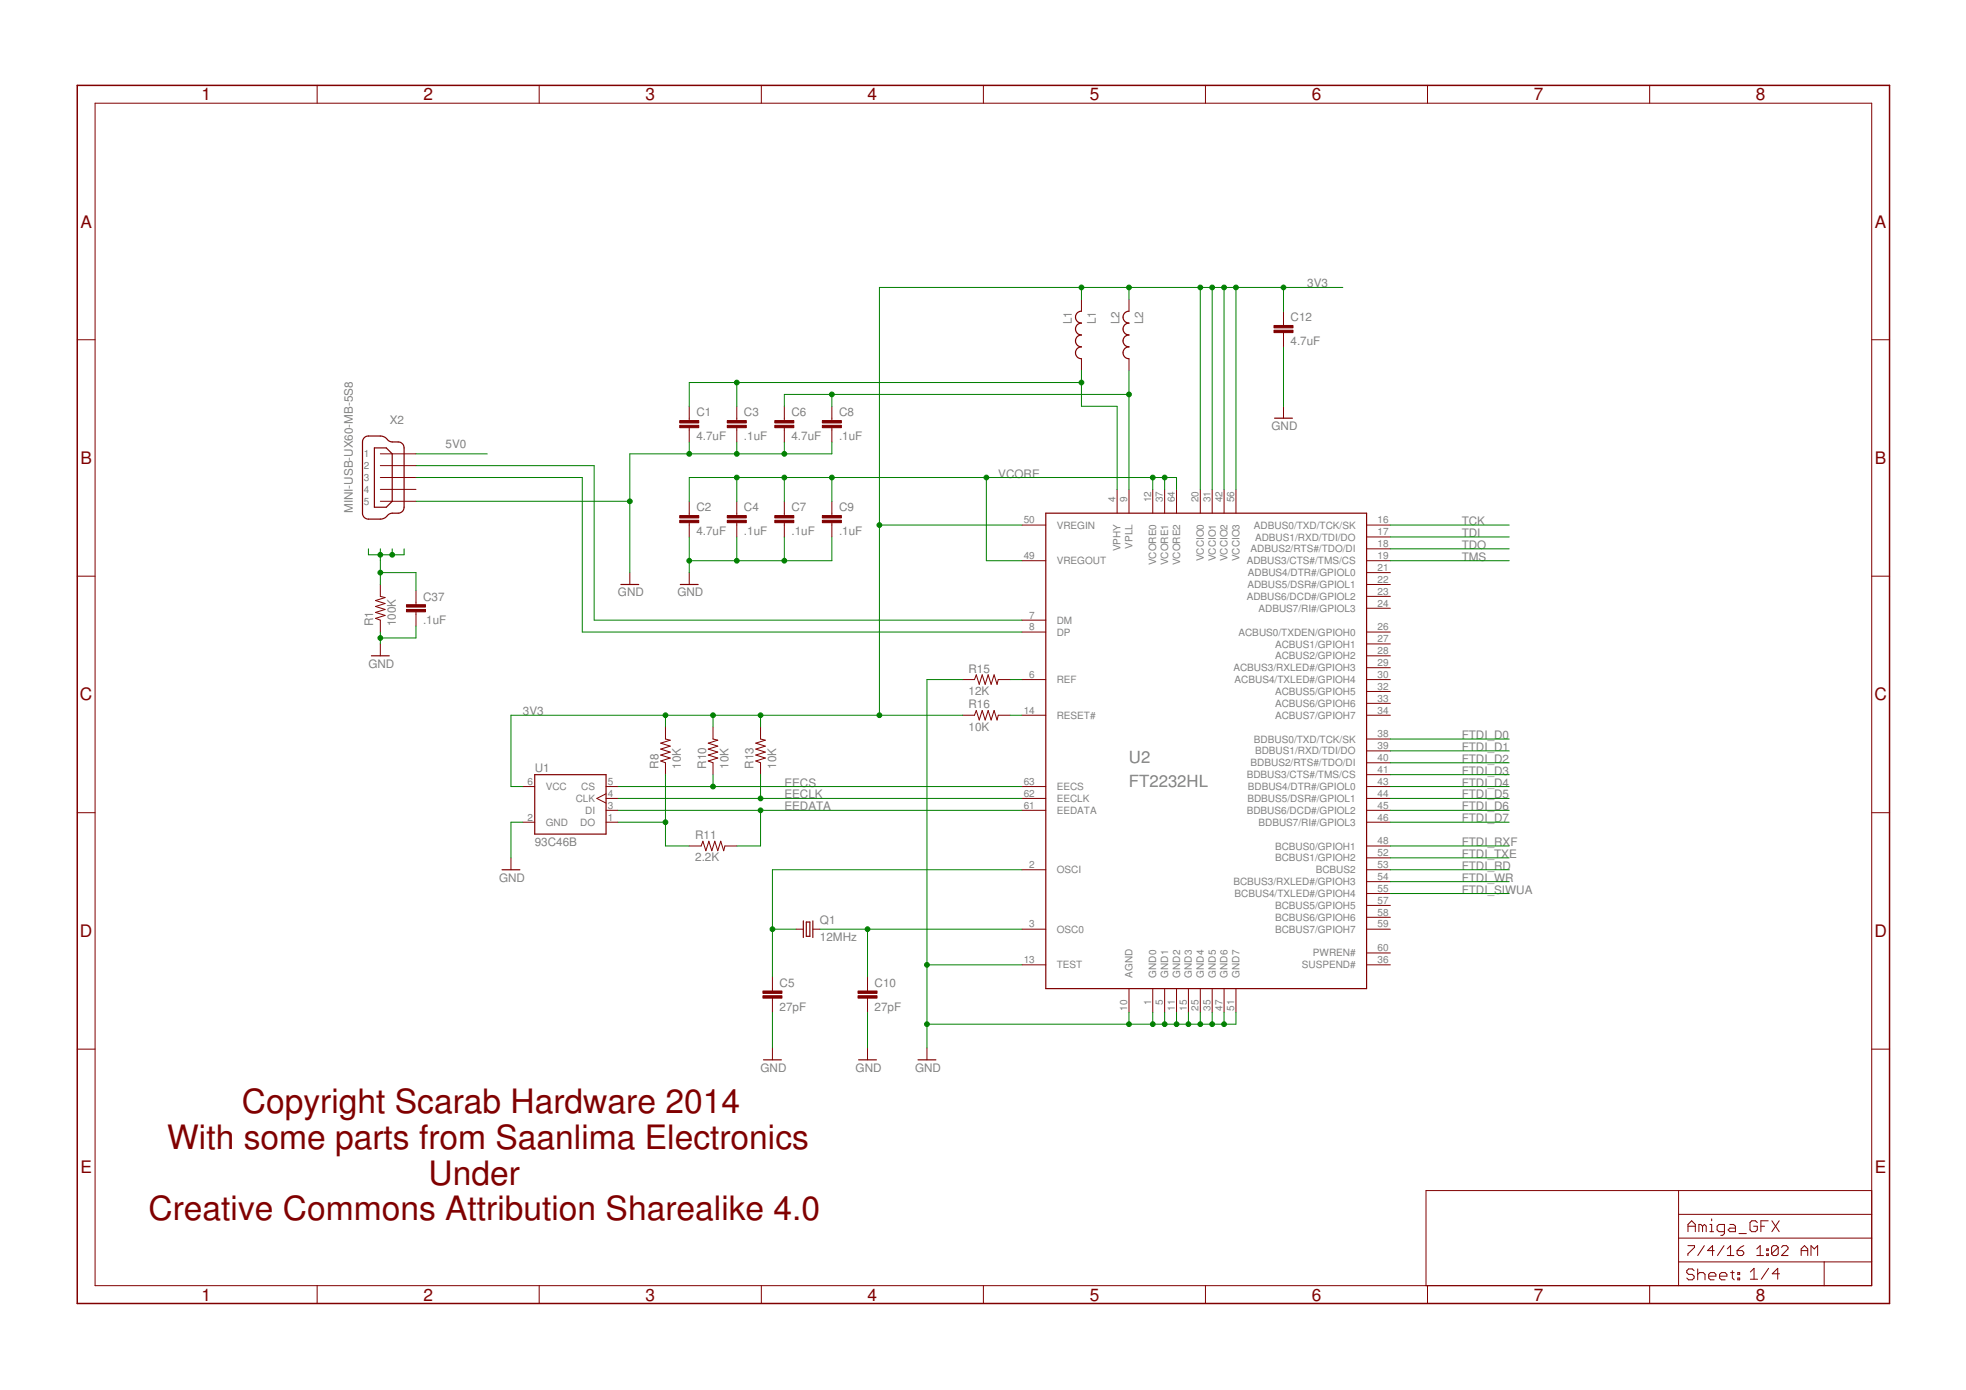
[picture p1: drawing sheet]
<svg xmlns="http://www.w3.org/2000/svg" width="420mm" height="297mm" viewBox="0 0 420 297" stroke-linecap="round" stroke-linejoin="round" font-family="sans-serif">
<g fill="none" stroke="#800000" stroke-width=".25">
<path d="M231.1 66.5a1.27 1.27 0 0 0-1.3 1.3 1.27 1.27 0 0 0 1.3 1.2 1.27 1.27 0 0 0-1.3 1.3 1.27 1.27 0 0 0 1.3 1.3 1.27 1.27 0 0 0-1.3 1.3 1.27 1.27 0 0 0 1.3 1.2 1.27 1.27 0 0 0-1.3 1.3 1.27 1.27 0 0 0 1.3 1.3M241.3 66.5a1.27 1.27 0 0 0-1.3 1.3 1.27 1.27 0 0 0 1.3 1.2 1.27 1.27 0 0 0-1.3 1.3 1.27 1.27 0 0 0 1.3 1.3 1.27 1.27 0 0 0-1.3 1.3 1.27 1.27 0 0 0 1.3 1.2 1.27 1.27 0 0 0-1.3 1.3 1.27 1.27 0 0 0 1.3 1.3M77.7 93.6l.7-.4h3.2l.7 .3 .7 .6a2.59 2.59 0 0 0 2.1 .3l.5 .2 .5 .3 .3 .8v12.7l-.2 .5-.3 .5a2.38 2.38 0 0 1-2.1 .3l-.8 .3-.7 .7-1 .2h-2.9l-.5-.2-.4-.7v-15.6zM80 95.7h2.5l1.3 1.3v10.1l-1.3 1.3h-2.5zM272.4 89.4h3.8M223.5 109.7h68.6v101.6h-68.6zM132.7 124.9h3.8M145.4 124.9h3.8M79.4 140.1h3.8M114.3 165.5h15.2v12.7h-15.2zM107.3 185.9h3.8M171.7 196.8v3.5"/>
<path d="M172.3 197h.8v3.1h-.8zM173.7 196.8v3.5M163.2 226.5h3.8M183.5 226.5h3.8M196.2 226.5h3.8"/>
</g>
<g fill="none" stroke="#800000" stroke-width=".21">
<path d="M67.8 18.2v3.9M115.2 18.2v3.9M162.7 18.2v3.9M210.2 18.2v3.9M257.6 18.2v3.9M305.1 18.2v3.9M352.6 18.2v3.9M20.3 22.1h379.7v252.6h-379.7zM16.5 72.6h3.8M231.1 64v2.5M231.1 76.7v2.5M241.3 64v2.5"/>
<path d="M241.3 76.7v2.5M274.3 66.5v3.1M274.3 71.1v3M400 72.6h3.8M81.3 97h7.6M81.3 99.5h7.6M147.3 86.8v3.1M147.3 91.4v3M157.5 86.8v3.1M157.5 91.4v3M167.6 86.8v3.1M167.6 91.4v3"/>
<path d="M177.8 86.8v3.1M177.8 91.4v3M274.3 86.8v2.6M81.3 102h7.6M81.3 104.6h7.6M81.3 107.1h7.6M147.3 107.1v3.1M147.3 111.7v3M157.5 107.1v3.1M157.5 111.7v3M167.6 107.1v3.1M167.6 111.7v3"/>
<path d="M177.8 107.1v3.1M177.8 111.7v3M218.4 112.2h5.1M218.4 119.8h5.1M238.7 104.6v5.1M241.3 104.6v5.1M246.4 104.6v5.1M248.9 104.6v5.1M251.4 104.6v5.1M256.5 104.6v5.1M259.1 104.6v5.1M261.6 104.6v5.1"/>
<path d="M264.1 104.6v5.1M292.1 112.2h5M292.1 114.7h5M292.1 117.3h5M292.1 119.8h5M16.5 123.1h3.8M81.3 124.9v2.5l1 .3-2 .6 2 .7-2 .6 2 .6-2 .7 2 .6-2 .6 1 .4v2.6M81.3 137.6v2.5M88.9 126.2v3M88.9 130.7v3.1M134.6 122.4v2.5M147.3 122.4v2.5"/>
<path d="M218.4 135.1h5.1M218.4 132.5h5.1M292.1 135.1h5M292.1 137.6h5M292.1 122.4h5M292.1 124.9h5M292.1 127.4h5M292.1 130h5M400 123.1h3.8M142.2 155.4v2.5l1 .3-2 .6 2 .6-2 .7 2 .6-2 .7 2 .6-2 .6 1 .4v2.5M152.4 155.4v2.5l1 .3-2 .6 2 .6-2 .7 2 .6-2 .7 2 .6-2 .6 1 .4v2.5M162.5 155.4v2.5l1.1 .3-2.1 .6 2.1 .6-2.1 .7 2.1 .6-2.1 .7 2.1 .6-2.1 .6 1 .4v2.5"/>
<path d="M205.7 145.2h2.6l.3-1 .7 2 .6-2 .6 2 .7-2 .6 2 .6-2 .7 2 .2-1h2.6M205.7 152.8h2.6l.3-1 .7 2.1 .6-2.1 .6 2.1 .7-2.1 .6 2.1 .6-2.1 .7 2.1 .2-1.1h2.6M218.4 145.2h5.1M218.4 152.8h5.1M292.1 140.1h5M292.1 142.7h5M292.1 145.2h5M292.1 147.8h5M292.1 150.3h5M292.1 152.8h5M292.1 157.9h5M16.5 173.7h3.8"/>
<path d="M111.7 168.1h2.6M111.7 175.7h2.6M129.5 168.1h2.6M129.5 170.6h2.6M129.5 173.2h2.6M129.5 175.7h2.6M129.5 169.6l-1.9 1 1.9 1M218.4 168.1h5.1M218.4 170.6h5.1M218.4 173.2h5.1M292.1 160.5h5M292.1 163h5"/>
<path d="M292.1 165.5h5M292.1 168.1h5M292.1 170.6h5M292.1 173.2h5M292.1 175.7h5M400 173.7h3.8M109.2 183.3v2.6M147.3 180.8h2.5l.4-1 .7 2 .6-2 .6 2 .7-2 .6 2 .6-2 .7 2 .2-1h2.6M170.2 198.6h1.5M173.7 198.6h1.5M218.4 185.9h5.1M218.4 198.6h5.1"/>
<path d="M292.1 180.8h5M292.1 183.3h5M292.1 185.9h5M292.1 188.4h5M292.1 190.9h5M292.1 193.5h5M292.1 196h5M292.1 198.6h5M165.1 208.7v3.1M165.1 213.3v3M185.4 208.7v3.1M185.4 213.3v3"/>
<path d="M218.4 206.2h5.1M241.3 211.3v5M246.4 211.3v5M248.9 211.3v5M251.4 211.3v5M254 211.3v5M256.5 211.3v5M259.1 211.3v5M261.6 211.3v5M264.1 211.3v5M292.1 203.6h5M292.1 206.2h5"/>
<path d="M16.5 224.2h3.8M165.1 223.9v2.6M185.4 223.9v2.6M198.1 223.9v2.6M400 224.2h3.8M358.7 254.4v20.3M358.7 259.5h41.3M400 254.4h-95.2v20.3M67.8 274.7v3.9M115.2 274.7v3.9M162.7 274.7v3.9M210.2 274.7v3.9"/>
<path d="M257.6 274.7v3.9M305.1 274.7v3.9M352.6 274.7v3.9M358.7 269.7h41.3M358.7 264.6h41.3M360.7 266.2h1.4v.4l-1.4 1.3v.4M360.7 263.2v-1.5l.8-.8 .8 .8v1.5M360.7 262h1.6M362.1 271.5l-.4-.3h-.8l-.4 .3v.4l.4 .4h.8l.4 .4v.4l-.4 .4h-.8l-.4-.4M362.8 271.2v2.3M362.8 272.3l.4-.4h.8l.4 .4v1.2M363.9 262l-.4-.3h-.4v1.5"/>
<path d="M363.9 262v1.2M363.9 262l.4-.3 .3 .3v1.2M364.2 266.2l-1.4 2.1M365.2 272.7h1.5v-.4l-.4-.4h-.8l-.3 .4v.8l.3 .4h.8M365.4 261.7h.4v1.5M365.4 263.2h.8M365.8 260.5v.4M366.4 267.3h-1.5l1.1-1.1v2.1M367.5 272.7h1.6v-.4l-.4-.4h-.8l-.4 .4v.8l.4 .4h.8M368.4 266.2l-1.3 2.1M368.5 263.2h-1.1l-.4-.4v-.8l.4-.3h1.1v1.9l-.3 .4h-.5M369.1 266.9l.7-.7v2.1"/>
<path d="M369.1 268.3h1.4M369.7 261.7h.8l.4 .3v1.2h-1.2l-.4-.4 .4-.4h1.2M369.8 271.9h.8M370.2 271.5v1.6l.4 .4M371.2 267.3h1.1l.4 .3v.3l-.4 .4h-.7l-.4-.4zM371.4 271.9h.4v.4h-.4zM371.4 273.1h.4v.4h-.4zM371.6 263.6h1.6M372.7 266.2l-.7 .4-.8 .7M374.1 271.8l.8-.8v2.4M374.1 273.4h1.5M375.5 268.3h1.4"/>
<path d="M375.5 266.9l.7-.7v2.1M375.6 261.3l-.4-.4h-.8l-.4 .4v1.5l.4 .4h.8l.4-.4v-.8h-.8M376.3 262h.8M377.6 266.9h.3v.4h-.3zM377.6 267.9h.3v.4h-.3zM377.9 260.9h-1.6v2.3M378 271l-1.6 2.4M378.7 260.9l1.5 2.3M380 266.6l-.3-.4h-.7l-.4 .4v1.3M380 266.6v1.3l-.3 .4h-.7l-.4-.4M380 266.6l-1.4 1.3M380.2 260.9l-1.5 2.3"/>
<path d="M380.3 272.2h-1.5l1.1-1.2v2.4M380.7 266.6l.4-.4h.7l.3 .4v.3l-1.4 1.4h1.4M384.9 267.3h1.4M384.9 268.3v-1.4l.7-.7 .7 .7v1.4M387 268.3v-2.1l.7 .7 .8-.7v2.1M389.8 269.7v5"/>
</g>
<g fill="#800000" stroke="#800000" stroke-width=".21">
<path d="M272.3 70.6h4v.5h-4z"/>
<path d="M272.3 69.6h4v.5h-4z"/>
<path d="M145.3 111.2h4v.5h-4z"/>
<path d="M145.3 110.2h4v.5h-4z"/>
<path d="M155.4 111.2h4.1v.5h-4.1z"/>
<path d="M155.4 110.2h4.1v.5h-4.1z"/>
<path d="M165.6 111.2h4.1v.5h-4.1z"/>
<path d="M165.6 110.2h4.1v.5h-4.1z"/>
<path d="M175.7 111.2h4.1v.5h-4.1z"/>
<path d="M175.7 110.2h4.1v.5h-4.1z"/>
<path d="M163 212.8h4.1v.5h-4.1z"/>
<path d="M163 211.8h4.1v.5h-4.1z"/>
<path d="M183.4 212.8h4v.5h-4z"/>
<path d="M183.4 211.8h4v.5h-4z"/>
<path d="M145.3 90.9h4v.5h-4z"/>
<path d="M145.3 89.9h4v.5h-4z"/>
<path d="M155.4 90.9h4.1v.5h-4.1z"/>
<path d="M155.4 89.9h4.1v.5h-4.1z"/>
<path d="M165.6 90.9h4.1v.5h-4.1z"/>
<path d="M165.6 89.9h4.1v.5h-4.1z"/>
<path d="M175.7 90.9h4.1v.5h-4.1z"/>
<path d="M175.7 89.9h4.1v.5h-4.1z"/>
<path d="M86.9 130.2h4v.5h-4z"/>
<path d="M86.9 129.2h4v.5h-4z"/>
</g>
<path d="M16.5 18.2h387.3v260.4h-387.3z" fill="none" stroke="#800000" stroke-width=".32"/>
<g fill="none" stroke="#008000" stroke-width=".21">
<path d="M231.1 61.4v2.6M231.1 79.2v7.6h7.6v17.8M241.3 61.4v2.6M241.3 79.2v25.4M256.5 61.4v43.2M259.1 61.4v43.2M261.6 61.4v43.2M264.1 61.4v43.2M274.3 61.4v5.1M274.3 74.1v12.7M287 61.4h-99.1v91.4M88.9 97h15.2"/>
<path d="M88.9 99.5h38.1v33h91.4M147.3 94.4v2.6M157.5 81.7v5.1M157.5 94.4v2.6M167.6 94.4v2.6M177.8 84.3v2.5M177.8 94.4v2.6h-43.2v25.4M231.1 81.7h-83.8v5.1M241.3 84.3h-73.7v2.5M78.7 117.3v1.3h7.7v-1.3M81.3 117.3v7.6M83.8 117.3v1.3"/>
<path d="M88.9 107.1h45.7M88.9 102h35.5v33.1h94M147.3 114.7v7.7M157.5 102v5.1M157.5 114.7v5.1M167.6 102v5.1M167.6 114.7v5.1M177.8 114.7v5.1h-30.5M177.8 102v5.1M187.9 112.2h30.5M210.8 102v17.8h7.6M246.4 102v2.6"/>
<path d="M248.9 102v2.6M251.4 104.6v-2.6h-104.1v5.1M297.1 119.8h25.4M297.1 112.2h25.4M297.1 117.3h25.4M297.1 114.7h25.4M81.3 135.1v2.5M81.3 122.4h7.6v3.8M88.9 133.8v2.5h-7.6M142.2 152.8v2.6M152.4 152.8v2.6M162.5 152.8v2.6"/>
<path d="M205.7 145.2h-7.6v78.7M205.7 152.8h-96.5v15.3h2.5M215.9 145.2h2.5M215.9 152.8h2.5M297.1 157.9h25.4M111.7 175.7h-2.5v7.6M132.1 175.7h10.1M132.1 168.1h86.3M132.1 170.6h86.3M132.1 173.2h86.3M142.2 165.5v15.3h5.1M152.4 165.5v2.6"/>
<path d="M162.5 165.5v5.1M162.5 173.2v7.6h-5M297.1 175.7h25.4M297.1 168.1h25.4M297.1 170.6h25.4M297.1 173.2h25.4M297.1 160.5h25.4M297.1 163h25.4M297.1 165.5h25.4M165.1 198.6h5.1M175.2 198.6h43.2M185.4 198.6v10.1"/>
<path d="M218.4 185.9h-53.3v22.8M297.1 185.9h25.4M297.1 180.8h25.4M297.1 183.3h25.4M297.1 188.4h25.4M297.1 190.9h25.4M165.1 216.3v7.6M185.4 216.3v7.6M198.1 206.2h20.3M241.3 216.3v2.6M246.4 216.3v2.6M248.9 216.3v2.6"/>
<path d="M251.4 216.3v2.6M254 216.3v2.6M256.5 216.3v2.6M259.1 216.3v2.6M261.6 216.3v2.6M264.1 216.3v2.6h-66"/>
</g>
<g fill="#008000" stroke="#008000" stroke-width=".21">
<circle cx="198.1" cy="218.9" r=".51"/>
<circle cx="246.4" cy="218.9" r=".51"/>
<circle cx="248.9" cy="218.9" r=".51"/>
<circle cx="251.4" cy="218.9" r=".51"/>
<circle cx="254" cy="218.9" r=".51"/>
<circle cx="256.5" cy="218.9" r=".51"/>
<circle cx="259.1" cy="218.9" r=".51"/>
<circle cx="261.6" cy="218.9" r=".51"/>
<circle cx="241.3" cy="218.9" r=".51"/>
<circle cx="198.1" cy="206.2" r=".51"/>
<circle cx="147.3" cy="119.8" r=".51"/>
<circle cx="157.5" cy="119.8" r=".51"/>
<circle cx="167.6" cy="119.8" r=".51"/>
<circle cx="134.6" cy="107.1" r=".51"/>
<circle cx="147.3" cy="97" r=".51"/>
<circle cx="157.5" cy="97" r=".51"/>
<circle cx="167.6" cy="97" r=".51"/>
<circle cx="81.3" cy="136.3" r=".51"/>
<circle cx="152.4" cy="152.8" r=".51"/>
<circle cx="142.2" cy="152.8" r=".51"/>
<circle cx="274.3" cy="61.4" r=".51"/>
<circle cx="264.1" cy="61.4" r=".51"/>
<circle cx="261.6" cy="61.4" r=".51"/>
<circle cx="187.9" cy="112.2" r=".51"/>
<circle cx="231.1" cy="61.4" r=".51"/>
<circle cx="241.3" cy="61.4" r=".51"/>
<circle cx="256.5" cy="61.4" r=".51"/>
<circle cx="259.1" cy="61.4" r=".51"/>
<circle cx="162.5" cy="152.8" r=".51"/>
<circle cx="187.9" cy="152.8" r=".51"/>
<circle cx="165.1" cy="198.6" r=".51"/>
<circle cx="185.4" cy="198.6" r=".51"/>
<circle cx="177.8" cy="84.3" r=".51"/>
<circle cx="241.3" cy="84.3" r=".51"/>
<circle cx="157.5" cy="81.7" r=".51"/>
<circle cx="231.1" cy="81.7" r=".51"/>
<circle cx="142.2" cy="175.7" r=".51"/>
<circle cx="152.4" cy="168.1" r=".51"/>
<circle cx="162.5" cy="170.6" r=".51"/>
<circle cx="162.5" cy="173.2" r=".51"/>
<circle cx="248.9" cy="102" r=".51"/>
<circle cx="246.4" cy="102" r=".51"/>
<circle cx="167.6" cy="102" r=".51"/>
<circle cx="157.5" cy="102" r=".51"/>
<circle cx="210.8" cy="102" r=".51"/>
<circle cx="177.8" cy="102" r=".51"/>
<circle cx="81.3" cy="122.4" r=".51"/>
<circle cx="81.3" cy="118.6" r=".51"/>
<circle cx="83.8" cy="118.6" r=".51"/>
</g>
<g font-size="7.2" fill="#800000">
<text x="51.7" y="237.9">Copyright Scarab Hardware 2014</text>
<text x="35.7" y="245.5">With some parts from Saanlima Electronics</text>
<text x="91.6" y="253.2">Under</text>
<text x="31.7" y="260.8">Creative Commons Attribution Sharealike 4.0</text>
</g>
<g font-size="3.7" fill="#800000">
<text x="43" y="21.4">1</text>
<text x="90.5" y="21.4">2</text>
<text x="138" y="21.4">3</text>
<text x="185.4" y="21.4">4</text>
<text x="232.9" y="21.4">5</text>
<text x="280.3" y="21.4">6</text>
<text x="327.8" y="21.4">7</text>
<text x="375.3" y="21.4">8</text>
<text x="17.2" y="48.6">A</text>
<text x="400.7" y="48.6">A</text>
<text x="17.2" y="99.2">B</text>
<text x="400.7" y="99.2">B</text>
<text x="17.1" y="149.7">C</text>
<text x="400.6" y="149.7">C</text>
<text x="17.1" y="200.2">D</text>
<text x="400.6" y="200.2">D</text>
<text x="17.2" y="250.8">E</text>
<text x="400.7" y="250.8">E</text>
<text x="43" y="277.9">1</text>
<text x="90.5" y="277.9">2</text>
<text x="138" y="277.9">3</text>
<text x="185.4" y="277.9">4</text>
<text x="232.9" y="277.9">5</text>
<text x="280.3" y="277.9">6</text>
<text x="327.8" y="277.9">7</text>
<text x="375.3" y="277.9">8</text>
</g>
<g font-size="3.6" fill="#808080">
<text x="241.3" y="163">U2</text>
<text x="241.3" y="168.1">FT2232HL</text>
</g>
<g font-size="2.5" fill="#808080">
<text x="279.4" y="61.4">3V3</text>
<text x="229.1" y="69.3" transform="rotate(-90 229.1 69.3)">L1</text>
<text x="234.2" y="69.3" transform="rotate(-90 234.2 69.3)">L1</text>
<text x="239.2" y="69.3" transform="rotate(-90 239.2 69.3)">L2</text>
<text x="244.3" y="69.3" transform="rotate(-90 244.3 69.3)">L2</text>
<text x="275.8" y="68.7">C12</text>
<text x="275.8" y="73.7">4.7uF</text>
<text x="148.8" y="89">C1</text>
<text x="159" y="89">C3</text>
<text x="169.1" y="89">C6</text>
<text x="179.3" y="89">C8</text>
<text x="83.3" y="90.6">X2</text>
<text x="95.2" y="95.7">5V0</text>
<text x="148.8" y="94.1">4.7uF</text>
<text x="159" y="94.1">.1uF</text>
<text x="169.1" y="94.1">4.7uF</text>
<text x="179.3" y="94.1">.1uF</text>
<text x="271.7" y="91.9">GND</text>
<text x="213.3" y="102.1">VCORE</text>
<text x="75.4" y="109.7" transform="rotate(-90 75.4 109.7)">MINI-USB-UX60-MB-5S8</text>
<text x="148.8" y="109.3">C2</text>
<text x="159" y="109.3">C4</text>
<text x="169.1" y="109.3">C7</text>
<text x="179.3" y="109.3">C9</text>
<text x="312.4" y="112.2">TCK</text>
<text x="148.8" y="114.4">4.7uF</text>
<text x="159" y="114.4">.1uF</text>
<text x="169.1" y="114.4">.1uF</text>
<text x="179.3" y="114.4">.1uF</text>
<text x="312.4" y="117.3">TDO</text>
<text x="312.4" y="114.8">TDI</text>
<text x="312.4" y="119.8">TMS</text>
<text x="90.4" y="128.3">C37</text>
<text x="132.1" y="127.4">GND</text>
<text x="144.8" y="127.4">GND</text>
<text x="79.8" y="133.8" transform="rotate(-90 79.8 133.8)">R1</text>
<text x="84.6" y="133.8" transform="rotate(-90 84.6 133.8)">100K</text>
<text x="90.4" y="133.4">.1uF</text>
<text x="78.7" y="142.7">GND</text>
<text x="207" y="143.7">R15</text>
<text x="207" y="148.5">12K</text>
<text x="111.7" y="152.8">3V3</text>
<text x="207" y="151.3">R16</text>
<text x="207" y="156.1">10K</text>
<text x="312.4" y="157.9">FTDI_D0</text>
<text x="312.4" y="160.5">FTDI_D1</text>
<text x="114.3" y="165">U1</text>
<text x="140.7" y="164.3" transform="rotate(-90 140.7 164.3)">R8</text>
<text x="145.5" y="164.3" transform="rotate(-90 145.5 164.3)">10K</text>
<text x="150.9" y="164.3" transform="rotate(-90 150.9 164.3)">R10</text>
<text x="155.7" y="164.3" transform="rotate(-90 155.7 164.3)">10K</text>
<text x="161" y="164.3" transform="rotate(-90 161 164.3)">R13</text>
<text x="165.8" y="164.3" transform="rotate(-90 165.8 164.3)">10K</text>
<text x="312.4" y="163">FTDI_D2</text>
<text x="312.4" y="165.5">FTDI_D3</text>
<text x="167.6" y="168.1">EECS</text>
<text x="167.6" y="170.6">EECLK</text>
<text x="167.6" y="173.2">EEDATA</text>
<text x="312.4" y="168.1">FTDI_D4</text>
<text x="312.4" y="170.6">FTDI_D5</text>
<text x="312.4" y="173.2">FTDI_D6</text>
<text x="148.6" y="179.3">R11</text>
<text x="312.4" y="175.7">FTDI_D7</text>
<text x="114.3" y="180.8">93C46B</text>
<text x="148.6" y="184.1">2.2K</text>
<text x="312.4" y="180.8">FTDI_RXF</text>
<text x="312.4" y="183.3">FTDI_TXE</text>
<text x="312.4" y="185.9">FTDI_RD</text>
<text x="106.7" y="188.4">GND</text>
<text x="312.4" y="188.4">FTDI_WR</text>
<text x="312.4" y="190.9">FTDI_SIWUA</text>
<text x="175.2" y="197.5">Q1</text>
<text x="175.2" y="201.1">12MHz</text>
<text x="166.6" y="216">27pF</text>
<text x="166.6" y="210.9">C5</text>
<text x="186.9" y="216">27pF</text>
<text x="186.9" y="210.9">C10</text>
<text x="162.5" y="229">GND</text>
<text x="182.9" y="229">GND</text>
<text x="195.6" y="229">GND</text>
</g>
<g font-size="2.1" fill="#808080">
<text x="77.8" y="97.7">1</text>
<text x="77.8" y="100.3">2</text>
<text x="77.8" y="102.8">3</text>
<text x="77.8" y="105.4">4</text>
<text x="77.8" y="107.9">5</text>
<text x="238.4" y="107.3" transform="rotate(-90 238.4 107.3)">4</text>
<text x="240.9" y="107.3" transform="rotate(-90 240.9 107.3)">9</text>
<text x="246" y="107.3" transform="rotate(-90 246 107.3)">12</text>
<text x="248.5" y="107.3" transform="rotate(-90 248.5 107.3)">37</text>
<text x="251.1" y="107.3" transform="rotate(-90 251.1 107.3)">64</text>
<text x="256.2" y="107.3" transform="rotate(-90 256.2 107.3)">20</text>
<text x="258.7" y="107.3" transform="rotate(-90 258.7 107.3)">31</text>
<text x="261.2" y="107.3" transform="rotate(-90 261.2 107.3)">42</text>
<text x="263.8" y="107.3" transform="rotate(-90 263.8 107.3)">56</text>
<text x="218.8" y="111.9">50</text>
<text x="225.8" y="113">VREGIN</text>
<text x="268" y="113">ADBUS0/TXD/TCK/SK</text>
<text x="294.4" y="111.9">16</text>
<text x="218.8" y="119.5">49</text>
<text x="239.5" y="117.8" transform="rotate(-90 239.5 117.8)">VPHY</text>
<text x="242" y="117.2" transform="rotate(-90 242 117.2)">VPLL</text>
<text x="257.3" y="120" transform="rotate(-90 257.3 120)">VCCIO0</text>
<text x="259.8" y="120" transform="rotate(-90 259.8 120)">VCCIO1</text>
<text x="262.4" y="120" transform="rotate(-90 262.4 120)">VCCIO2</text>
<text x="264.9" y="120" transform="rotate(-90 264.9 120)">VCCIO3</text>
<text x="267.3" y="118.1">ADBUS2/RTS#/TDO/DI</text>
<text x="268.2" y="115.5">ADBUS1/RXD/TDI/DO</text>
<text x="294.4" y="114.4">17</text>
<text x="294.4" y="116.9">18</text>
<text x="294.4" y="119.5">19</text>
<text x="225.8" y="120.6">VREGOUT</text>
<text x="247.1" y="120.8" transform="rotate(-90 247.1 120.8)">VCORE0</text>
<text x="249.7" y="120.8" transform="rotate(-90 249.7 120.8)">VCORE1</text>
<text x="252.2" y="120.8" transform="rotate(-90 252.2 120.8)">VCORE2</text>
<text x="266.4" y="120.6">ADBUS3/CTS#/TMS/CS</text>
<text x="266.6" y="125.7">ADBUS5/DSR#/GPIOL1</text>
<text x="266.7" y="123.1">ADBUS4/DTR#/GPIOL0</text>
<text x="294.4" y="122">21</text>
<text x="294.4" y="124.6">22</text>
<text x="266.4" y="128.2">ADBUS6/DCD#/GPIOL2</text>
<text x="268.9" y="130.8">ADBUS7/RI#/GPIOL3</text>
<text x="294.4" y="127.1">23</text>
<text x="294.4" y="129.6">24</text>
<text x="220" y="132.2">7</text>
<text x="220" y="134.7">8</text>
<text x="225.8" y="133.3">DM</text>
<text x="225.8" y="135.8">DP</text>
<text x="264.7" y="135.8">ACBUS0/TXDEN/GPIOH0</text>
<text x="294.4" y="134.7">26</text>
<text x="294.4" y="137.3">27</text>
<text x="263.6" y="143.4">ACBUS3/RXLED#/GPIOH3</text>
<text x="272.5" y="138.4">ACBUS1/GPIOH1</text>
<text x="272.5" y="140.9">ACBUS2/GPIOH2</text>
<text x="294.4" y="139.8">28</text>
<text x="294.4" y="142.3">29</text>
<text x="220" y="144.9">6</text>
<text x="225.8" y="146">REF</text>
<text x="263.8" y="146">ACBUS4/TXLED#/GPIOH4</text>
<text x="272.5" y="148.5">ACBUS5/GPIOH5</text>
<text x="294.4" y="144.9">30</text>
<text x="294.4" y="147.4">32</text>
<text x="294.4" y="150">33</text>
<text x="218.8" y="152.5">14</text>
<text x="225.8" y="153.6">RESET#</text>
<text x="272.5" y="151.1">ACBUS6/GPIOH6</text>
<text x="272.5" y="153.6">ACBUS7/GPIOH7</text>
<text x="294.4" y="152.5">34</text>
<text x="268" y="158.7">BDBUS0/TXD/TCK/SK</text>
<text x="268.2" y="161.2">BDBUS1/RXD/TDI/DO</text>
<text x="294.4" y="157.6">38</text>
<text x="294.4" y="160.1">39</text>
<text x="112.7" y="167.7">6</text>
<text x="129.9" y="167.7">5</text>
<text x="218.8" y="167.7">63</text>
<text x="266.4" y="166.3">BDBUS3/CTS#/TMS/CS</text>
<text x="267.3" y="163.8">BDBUS2/RTS#/TDO/DI</text>
<text x="294.4" y="162.6">40</text>
<text x="294.4" y="165.2">41</text>
<text x="294.4" y="167.7">43</text>
<text x="116.6" y="168.8">VCC</text>
<text x="123" y="171.4">CLK</text>
<text x="124.2" y="168.8">CS</text>
<text x="125.1" y="173.9">DI</text>
<text x="129.9" y="170.3">4</text>
<text x="129.9" y="172.8">3</text>
<text x="218.8" y="170.3">62</text>
<text x="218.8" y="172.8">61</text>
<text x="225.8" y="171.4">EECLK</text>
<text x="225.8" y="168.8">EECS</text>
<text x="225.8" y="173.9">EEDATA</text>
<text x="266.4" y="173.9">BDBUS6/DCD#/GPIOL2</text>
<text x="266.6" y="171.4">BDBUS5/DSR#/GPIOL1</text>
<text x="266.7" y="168.8">BDBUS4/DTR#/GPIOL0</text>
<text x="294.4" y="170.3">44</text>
<text x="294.4" y="172.8">45</text>
<text x="112.7" y="175.3">2</text>
<text x="116.6" y="176.5">GND</text>
<text x="124" y="176.5">DO</text>
<text x="129.9" y="175.3">1</text>
<text x="268.9" y="176.5">BDBUS7/RI#/GPIOL3</text>
<text x="294.4" y="175.3">46</text>
<text x="220" y="185.5">2</text>
<text x="272.5" y="181.5">BCBUS0/GPIOH1</text>
<text x="272.5" y="184.1">BCBUS1/GPIOH2</text>
<text x="294.4" y="180.4">48</text>
<text x="294.4" y="183">52</text>
<text x="294.4" y="185.5">53</text>
<text x="225.8" y="186.6">OSCI</text>
<text x="263.6" y="189.2">BCBUS3/RXLED#/GPIOH3</text>
<text x="263.8" y="191.7">BCBUS4/TXLED#/GPIOH4</text>
<text x="281.2" y="186.6">BCBUS2</text>
<text x="294.4" y="188">54</text>
<text x="294.4" y="190.6">55</text>
<text x="272.5" y="194.2">BCBUS5/GPIOH5</text>
<text x="272.5" y="196.8">BCBUS6/GPIOH6</text>
<text x="294.4" y="193.1">57</text>
<text x="294.4" y="195.7">58</text>
<text x="220" y="198.2">3</text>
<text x="225.8" y="199.3">OSC0</text>
<text x="272.5" y="199.3">BCBUS7/GPIOH7</text>
<text x="294.4" y="198.2">59</text>
<text x="294.4" y="203.3">60</text>
<text x="218.8" y="205.8">13</text>
<text x="225.8" y="206.9">TEST</text>
<text x="242" y="208.9" transform="rotate(-90 242 208.9)">AGND</text>
<text x="247.1" y="208.9" transform="rotate(-90 247.1 208.9)">GND0</text>
<text x="249.7" y="208.9" transform="rotate(-90 249.7 208.9)">GND1</text>
<text x="252.2" y="208.9" transform="rotate(-90 252.2 208.9)">GND2</text>
<text x="254.7" y="208.9" transform="rotate(-90 254.7 208.9)">GND3</text>
<text x="257.3" y="208.9" transform="rotate(-90 257.3 208.9)">GND4</text>
<text x="259.8" y="208.9" transform="rotate(-90 259.8 208.9)">GND5</text>
<text x="262.4" y="208.9" transform="rotate(-90 262.4 208.9)">GND6</text>
<text x="264.9" y="208.9" transform="rotate(-90 264.9 208.9)">GND7</text>
<text x="278.2" y="206.9">SUSPEND#</text>
<text x="280.6" y="204.4">PWREN#</text>
<text x="294.4" y="205.8">36</text>
<text x="240.9" y="216" transform="rotate(-90 240.9 216)">10</text>
<text x="246" y="214.8" transform="rotate(-90 246 214.8)">1</text>
<text x="248.5" y="214.8" transform="rotate(-90 248.5 214.8)">5</text>
<text x="251.1" y="216" transform="rotate(-90 251.1 216)">11</text>
<text x="253.6" y="216" transform="rotate(-90 253.6 216)">15</text>
<text x="256.2" y="216" transform="rotate(-90 256.2 216)">25</text>
<text x="258.7" y="216" transform="rotate(-90 258.7 216)">35</text>
<text x="261.2" y="216" transform="rotate(-90 261.2 216)">47</text>
<text x="263.8" y="216" transform="rotate(-90 263.8 216)">51</text>
</g>
</svg>
